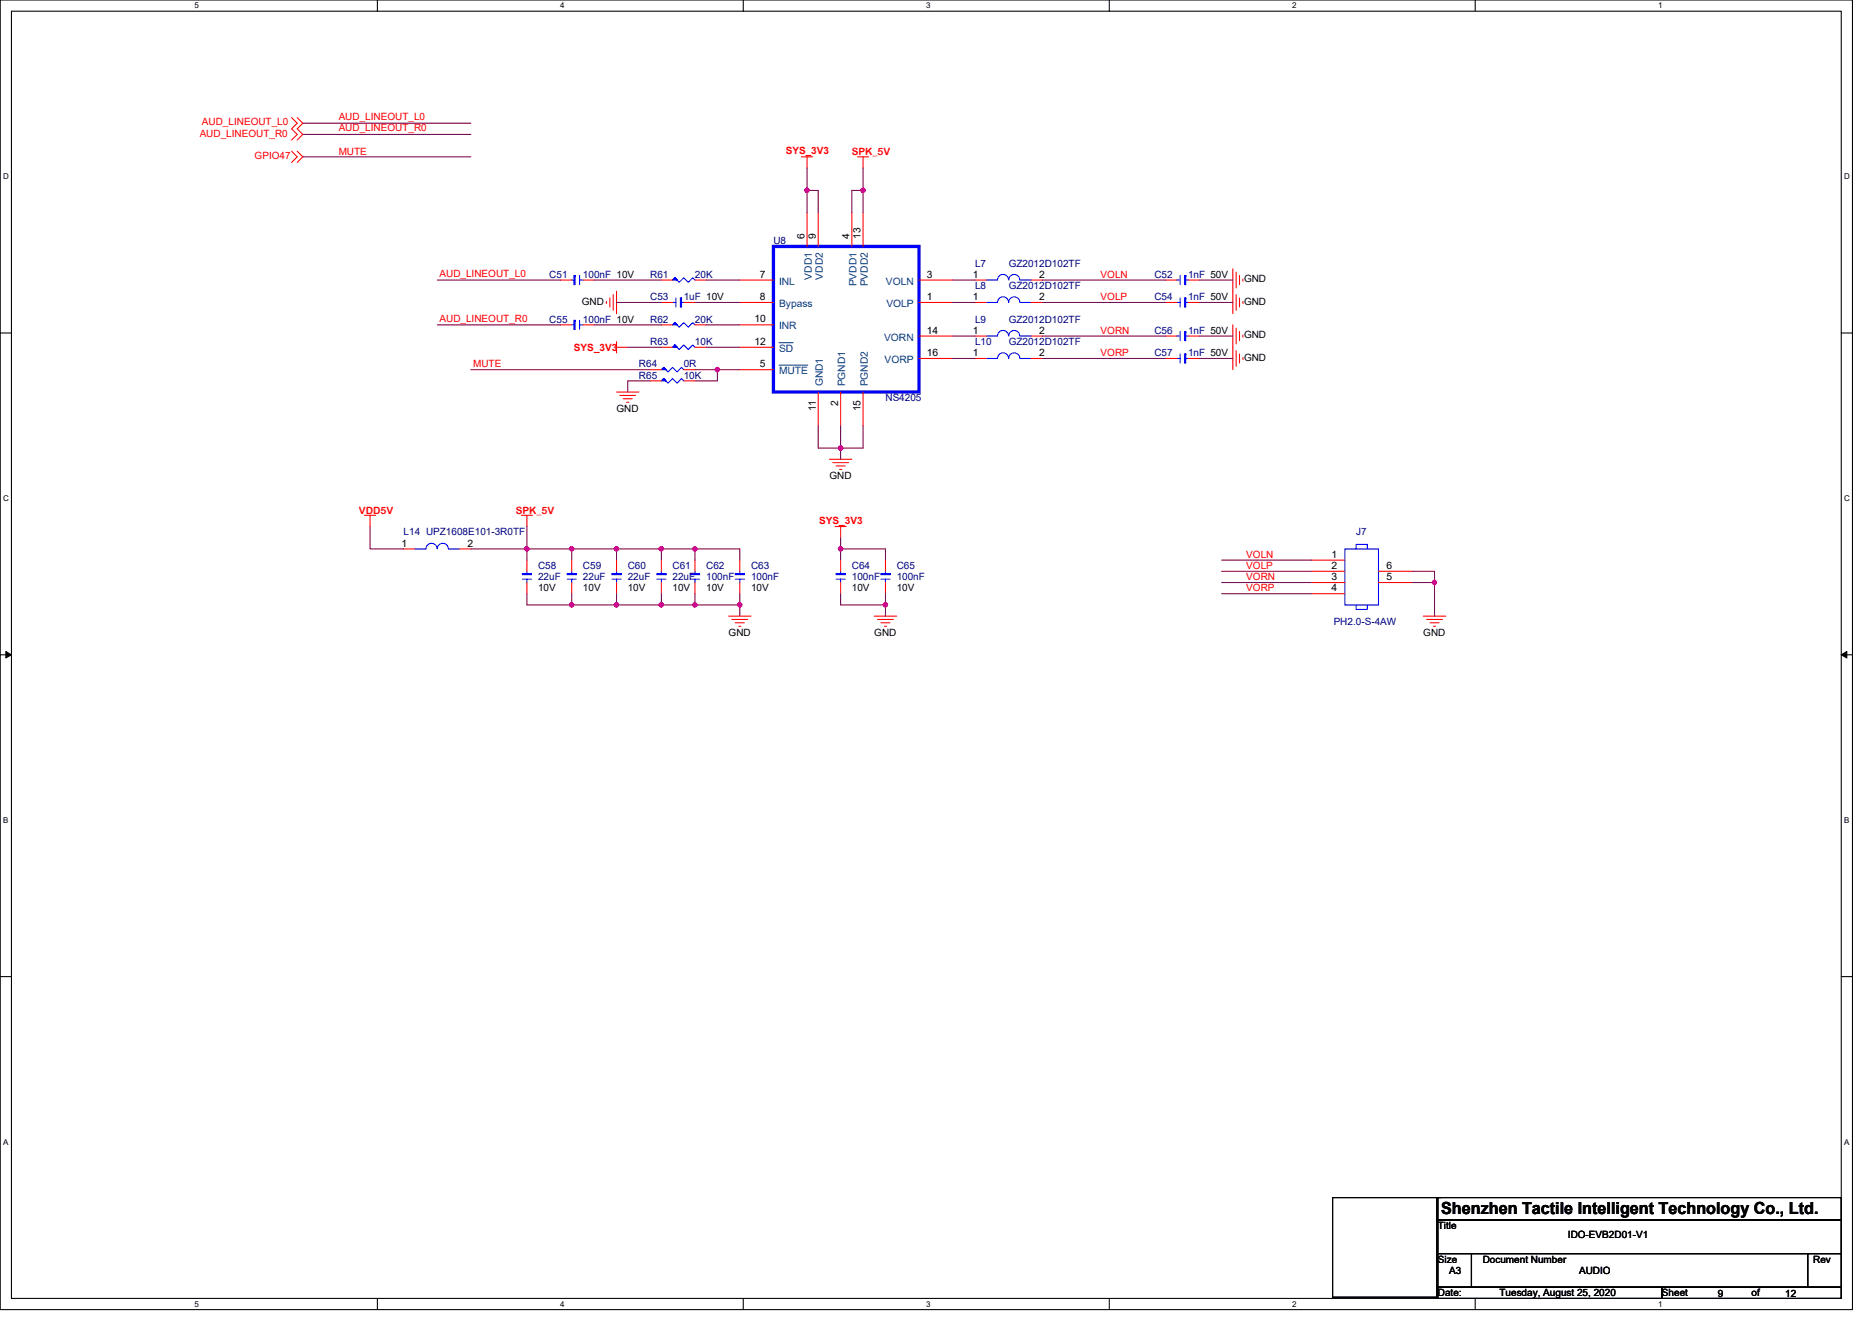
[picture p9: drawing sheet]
<svg xmlns="http://www.w3.org/2000/svg" width="297mm" height="210mm" viewBox="0 0 297 210" stroke-linecap="round" stroke-linejoin="round" font-family="sans-serif">
<path d="M0 0h293.9v207.9h-293.9zM1.8 1.8h290.4v204.3h-290.4z" fill="none" stroke="#000" stroke-width=".17"/>
<g fill="#fff">
<path d="M30.8 .2h.7v1.4h-.7z"/>
<path d="M30.8 206.3h.7v1.4h-.7z"/>
</g>
<path d="M59.9 0v1.8M59.9 206.1v1.8" fill="none" stroke="#000" stroke-width=".17"/>
<g fill="#fff">
<path d="M88.9 .2h.7v1.4h-.7z"/>
<path d="M88.9 206.3h.7v1.4h-.7z"/>
</g>
<path d="M117.9 0v1.8M117.9 206.1v1.8" fill="none" stroke="#000" stroke-width=".17"/>
<g fill="#fff">
<path d="M147 .2h.7v1.4h-.7z"/>
<path d="M147 206.3h.7v1.4h-.7z"/>
</g>
<path d="M176 0v1.8M176 206.1v1.8" fill="none" stroke="#000" stroke-width=".17"/>
<g fill="#fff">
<path d="M205 .2h.7v1.4h-.7z"/>
<path d="M205 206.3h.7v1.4h-.7z"/>
</g>
<path d="M234.1 0v1.8M234.1 206.1v1.8" fill="none" stroke="#000" stroke-width=".17"/>
<g fill="#fff">
<path d="M263.1 .2h.7v1.4h-.7z"/>
<path d="M263.1 206.3h.7v1.4h-.7z"/>
<path d="M.5 27.3h.9v1.4h-.9z"/>
<path d="M292.6 27.3h.9v1.4h-.9z"/>
<path d="M.5 78.4h.9v1.4h-.9z"/>
<path d="M292.6 78.4h.9v1.4h-.9z"/>
</g>
<path d="M0 52.9h1.8M292.2 52.9h1.7" fill="none" stroke="#000" stroke-width=".17"/>
<g fill="#fff">
<path d="M.5 129.5h.8v1.4h-.8z"/>
<path d="M292.6 129.5h.9v1.4h-.9z"/>
</g>
<path d="M0 103.9h1.8M292.2 103.9h1.7" fill="none" stroke="#000" stroke-width=".17"/>
<path d="M.9 103.4l.9 .5-.9 .5zM292.2 103.9l.8-.5v1z" fill="#000" stroke="#000" stroke-width=".16"/>
<g fill="#fff">
<path d="M.5 180.5h.8v1.4h-.8z"/>
<path d="M292.6 180.5h.9v1.4h-.9z"/>
</g>
<path d="M0 155h1.8M292.2 155h1.7M211.5 190.1h16.5v15.8h-16.5zM228.2 190.1h64v3.5h-64zM228.2 193.6h64v5.4h-64zM228.2 199h5.3v5.3h-5.3zM228.2 190.1h.5M233.5 199h53.3v5.3h-53.3zM286.8 199h5.4v5.3h-5.4zM228.2 204.3h35.5v1.8h-35.5zM263.7 204.3h28.5v1.8h-28.5z" fill="none" stroke="#000" stroke-width=".17"/>
<g fill="none" stroke="#f00" stroke-width=".17">
<path d="M46.3 18.7l.9 .9-.9 .8 .9 .9-.9 .9M47.2 18.7l.8 .9-.8 .8 .8 .9-.8 .9M46.3 24l.9 .9-.9 .9M47.2 24l.8 .9-.8 .9M127.2 24.9h1.7M128.1 24.9v1.8M128.1 33.8v5.3M129.8 33.8v5.3M135.2 33.8v5.3M136.1 24.9h1.7M136.9 24.9v1.8M136.9 33.8v5.3"/>
<path d="M88.9 51.6h1.8M88.9 44.4h1.8M92.5 51.6h1.8M92.5 44.4h1.8M96.2 47.8v.4M96.8 47.3v1.4M97.3 46.8v2.5M97.8 55.1h1.8M97.8 54.2v1.8M97.8 46.2v3.6M103.2 58.7h1.7M104.9 44.4h1.8"/>
<path d="M104.9 48h1.8M104.9 51.6h1.8M104.9 55.1h1.8M108.5 58.7h1.8M108.5 48h1.8M110.3 44.4h1.8M110.3 51.6h1.8M110.3 55.1h1.8M117.4 44.4h5.3M117.4 48h5.3M117.4 58.7h5.3M117.4 51.6h5.3"/>
<path d="M117.4 55.1h5.3M145.8 56.9h5.4M145.8 53.3h5.4M145.8 48h5.4M145.8 44.4h5.4M154.7 48h1.8M154.7 53.3h1.8M154.7 44.4h1.8M154.7 56.9h1.8M163.6 48h1.8M163.6 53.3h1.8M163.6 44.4h1.8"/>
<path d="M163.6 56.9h1.8M185 56.9h1.7M185 44.4h1.7M185 53.3h1.7M185 48h1.7M188.5 56.9h1.8M188.5 44.4h1.8M188.5 53.3h1.8M188.5 48h1.8M195.6 42.7v7.1M195.6 51.6v7.1M196.1 43.2v2.5"/>
<path d="M196.1 46.8v2.5M196.1 52.1v2.5M196.1 55.6v2.5M196.7 43.7v1.5M196.7 47.3v1.4M196.7 52.6v1.5M196.7 56.2v1.4M197.2 44.3v.3M197.2 47.8v.4M197.2 53.2v.3M197.2 56.7v.4M97.8 62.2h3.6"/>
<path d="M98.4 62.8h2.5M98.9 63.3h1.4M99.4 63.8h.4M103.2 60.5h1.7M108.5 60.5h1.8M129.8 62.2v5.4M131.6 72.9h3.6M132.1 73.4h2.5M132.7 74h1.4M133.2 74.5h.4M133.4 62.2v5.4M136.9 62.2v5.4"/>
<path d="M57.8 81.8h1.8M58.7 81.8v1.8M64 87.1h1.8M72.9 87.1h1.8M82.7 81.8h1.8M83.6 81.8v1.8M83.6 88.9v1.8M83.6 92.5v1.7M90.7 88.9v1.8M90.7 92.5v1.7M97.8 88.9v1.8M97.8 92.5v1.7"/>
<path d="M104.9 88.9v1.8M104.9 92.5v1.7M110.3 88.9v1.8M110.3 92.5v1.7M115.6 97.8h3.6M116.1 98.3h2.5M116.7 98.8h1.4M117.2 99.4h.4M117.4 88.9v1.8M117.4 92.5v1.7M132.5 83.6h1.8M133.4 83.6v1.7"/>
<path d="M133.4 88.9v1.8M133.4 92.5v1.7M138.7 97.8h3.6M139.3 98.3h2.4M139.8 98.8h1.4M140.3 99.4h.4M140.5 88.9v1.8M140.5 92.5v1.7M208.1 88.9h5.3M208.1 90.7h5.3M208.1 92.5h5.3M208.1 94.2h5.3"/>
<path d="M218.7 92.5h5.4M218.7 90.7h5.4M225.8 97.8h3.6M226.4 98.3h2.5M226.9 98.8h1.4M227.5 99.4h.3"/>
</g>
<g fill="none" stroke="#00f" stroke-width=".17">
<path d="M90.7 51.6h.4M90.7 44.4h.4M92 51.6h.5M92 50.8v1.5M92 44.4h.5M92 43.7v1.5M104.9 58.7l.4-.4 .7 .7 .7-.7 .7 .7 .7-.7 .4 .4M106.7 44.4l.4-.3 .7 .7 .7-.7 .7 .7 .7-.7 .4 .3M106.7 48h.5M106.7 51.6l.4-.4 .7 .7 .7-.7 .7 .7 .7-.7 .4 .4M106.7 55.1l.4-.3 .7 .7 .7-.7 .7 .7 .7-.7 .4 .3M107.2 47.3v1.4"/>
<path d="M108.1 48h.4M156.5 53.3h1.8M156.5 44.4h1.8M158.3 53.3a.88 .88 0 0 1 .9-.8 .88 .88 0 0 1 .8 .8M158.3 44.4a.88 .88 0 0 1 .9-.8 .88 .88 0 0 1 .8 .8M160 48a.88 .88 0 0 0-.8-.9 .88 .88 0 0 0-.9 .9h-1.8M160 56.9a.88 .88 0 0 0-.8-.9 .88 .88 0 0 0-.9 .9h-1.8M160.1 48a.88 .88 0 0 1 .8-.9 .88 .88 0 0 1 .9 .9M160.1 53.3a.88 .88 0 0 1 .8-.8 .88 .88 0 0 1 .9 .8M160.1 44.4a.88 .88 0 0 1 .8-.8 .88 .88 0 0 1 .9 .8M160.1 56.9a.88 .88 0 0 1 .8-.9 .88 .88 0 0 1 .9 .9M161.8 48h1.8"/>
<path d="M161.8 53.3h1.8M161.8 44.4h1.8M161.8 56.9h1.8M186.7 56.9h.6M186.7 44.4h.6M186.7 53.3h.6M186.7 48h.6M187.3 56.2v1.4M187.3 43.7v1.5M187.3 52.6v1.5M187.3 47.3v1.4M188.1 56.9h.4"/>
<path d="M188.1 44.4h.4M188.1 53.3h.4M188.1 48h.4M104.9 60.5l.4-.4 .7 .7 .7-.7 .7 .7 .7-.7 .4 .4M69.4 87.1a.88 .88 0 0 0-.9-.9 .88 .88 0 0 0-.9 .9h-1.8M69.4 87.1a.88 .88 0 0 1 .9-.9 .88 .88 0 0 1 .8 .9M71.2 87.1h1.7M82.9 91.9h1.4M83.6 91.9v.6M83.6 90.7v.3M90 91.9h1.4M90.7 91.9v.6"/>
<path d="M90.7 90.7v.3M97.1 91.9h1.4M97.8 91.9v.6M97.8 90.7v.3M104.2 91.9h1.5M104.9 91.9v.6M104.9 90.7v.3M109.6 91.9h1.4M110.3 91.9v.6M110.3 90.7v.3M116.7 91.9h1.4M117.4 91.9v.6"/>
<path d="M117.4 90.7v.3M132.7 91.9h1.4M133.4 91.9v.6M133.4 90.7v.3M139.8 91.9h1.4M140.5 91.9v.6M140.5 90.7v.3M213.4 87.1h5.3v8.9h-5.3zM215.2 96v.7h1.8v-.7M215.2 87.1v-.7h1.8v.7"/>
</g>
<g fill="#00f" stroke="#00f" stroke-width=".17">
<path d="M105.3 58.3l.4 .4h-.8l.4-.4 .4 .4z" fill-rule="evenodd"/>
<path d="M116.7 91v.2h1.4v-.2z" fill-rule="evenodd"/>
<path d="M188 56.2v1.4h.1v-1.4z" fill-rule="evenodd"/>
<path d="M188 43.7v1.5h.1v-1.5z" fill-rule="evenodd"/>
<path d="M139.8 91v.2h1.4v-.2z" fill-rule="evenodd"/>
<path d="M82.9 91v.2h1.4v-.2z" fill-rule="evenodd"/>
<path d="M90 91v.2h1.4v-.2z" fill-rule="evenodd"/>
<path d="M91.1 50.8v1.5h.1v-1.5z" fill-rule="evenodd"/>
<path d="M107.1 44.1l.3 .3h-.7l.4-.3 .3 .3z" fill-rule="evenodd"/>
<path d="M108 47.3v1.4h.1v-1.4z" fill-rule="evenodd"/>
<path d="M188 52.6v1.5h.1v-1.5z" fill-rule="evenodd"/>
<path d="M107.1 51.2l.3 .4h-.7l.4-.4 .3 .4z" fill-rule="evenodd"/>
<path d="M97.1 91v.2h1.4v-.2z" fill-rule="evenodd"/>
<path d="M188 47.3v1.4h.1v-1.4z" fill-rule="evenodd"/>
<path d="M91.1 43.7v1.5h.1v-1.5z" fill-rule="evenodd"/>
<path d="M109.6 91v.2h1.4v-.2z" fill-rule="evenodd"/>
<path d="M107.1 54.8l.3 .3h-.7l.4-.3 .3 .3z" fill-rule="evenodd"/>
<path d="M105.3 60.1l.4 .4h-.8l.4-.4 .4 .4z" fill-rule="evenodd"/>
<path d="M132.7 91v.2h1.4v-.2z" fill-rule="evenodd"/>
<path d="M104.2 91v.2h1.5v-.2z" fill-rule="evenodd"/>
</g>
<path d="M122.7 39.1h23.1v23.1h-23.1z" fill="none" stroke="#00f" stroke-width=".53"/>
<path d="M123.6 58h4.6M123.6 54.4h2.3" fill="none" stroke="#004080" stroke-width=".16"/>
<g fill="none" stroke="#800040" stroke-width=".17">
<path d="M48 19.6h26.7M48 24.9h26.7M48 21.3h26.7M128.1 30.2v3.6M128.1 30.2h1.7v3.6M128.1 26.7v3.5M136.9 26.7v3.5M136.9 30.2h-1.7v3.6M136.9 30.2v3.6M69.4 44.4h19.5M69.4 51.6h19.5M74.7 58.7h28.5"/>
<path d="M94.3 44.4h10.6M94.3 51.6h10.6M97.8 48h7.1M99.6 55.1h5.3M110.3 58.7h3.5M110.3 48h7.1M112.1 44.4h5.3M112.1 51.6h5.3M112.1 55.1h5.3M113.8 58.7h3.6M113.8 58.7v1.8h-3.5M151.2 53.3h3.5"/>
<path d="M151.2 56.9h3.5M151.2 48h3.5M151.2 44.4h3.5M165.4 53.3h19.6M165.4 44.4h19.6M165.4 48h19.6M165.4 56.9h19.6M190.3 44.4h5.3M190.3 48h5.3M190.3 53.3h5.3M190.3 56.9h5.3M103.2 60.5h-3.6v1.7"/>
<path d="M129.8 67.6v3.5h3.6M133.4 67.6v3.5M133.4 71.1v1.8M136.9 67.6v3.5h-3.5M58.7 83.6v3.5h5.3M74.7 87.1h8.9M83.6 94.2v1.8h7.1M83.6 83.6v3.5M83.6 87.1h7.1M83.6 87.1v1.8M90.7 87.1v1.8M90.7 94.2v1.8"/>
<path d="M90.7 87.1h7.1M90.7 96h7.1M97.8 87.1v1.8M97.8 94.2v1.8M97.8 87.1h7.1M97.8 96h7.1M104.9 87.1h5.4M104.9 96h5.4M104.9 87.1v1.8M104.9 94.2v1.8M110.3 94.2v1.8M110.3 96h7.1"/>
<path d="M110.3 87.1v1.8M110.3 87.1h7.1v1.8M117.4 94.2v1.8M117.4 96v1.8M133.4 94.2v1.8h7.1M133.4 85.3v1.8M133.4 87.1v1.8M133.4 87.1h7.1v1.8M140.5 94.2v1.8M140.5 96v1.8M193.8 88.9h14.3M193.8 90.7h14.3"/>
<path d="M193.8 92.5h14.3M193.8 94.2h14.3M224.1 90.7h3.5v1.8h-3.5M227.6 92.5v5.3"/>
</g>
<g fill="#f0f" stroke="#f0f" stroke-width=".17">
<circle cx="113.8" cy="58.7" r=".35"/>
<circle cx="128" cy="30.2" r=".35"/>
<circle cx="136.9" cy="30.2" r=".35"/>
<circle cx="133.4" cy="71.1" r=".35"/>
<circle cx="110.3" cy="87.1" r=".35"/>
<circle cx="104.9" cy="87.1" r=".35"/>
<circle cx="97.8" cy="87.1" r=".35"/>
<circle cx="90.7" cy="87.1" r=".35"/>
<circle cx="117.4" cy="96" r=".35"/>
<circle cx="110.3" cy="96" r=".35"/>
<circle cx="104.9" cy="96" r=".35"/>
<circle cx="97.8" cy="96" r=".35"/>
<circle cx="90.7" cy="96" r=".35"/>
<circle cx="133.4" cy="87.1" r=".35"/>
<circle cx="140.5" cy="96" r=".35"/>
<circle cx="227.6" cy="92.4" r=".35"/>
<circle cx="83.6" cy="87.1" r=".35"/>
</g>
<text font-size="2.6" x="228.7" y="192.7">Shenzhen Tactile Intelligent Technology Co., Ltd.</text>
<g font-size="1.6" fill="#f00">
<text x="31.7" y="21.7">AUD_LINEOUT_R0</text>
<text x="32" y="19.9">AUD_LINEOUT_L0</text>
<text x="53.7" y="19.1">AUD_LINEOUT_L0</text>
<text x="53.7" y="20.9">AUD_LINEOUT_R0</text>
<text x="40.4" y="25.3">GPIO47</text>
<text x="53.7" y="24.5">MUTE</text>
<text x="124.7" y="24.4">SYS_3V3</text>
<text x="135.2" y="24.6">SPK_5V</text>
<text x="69.7" y="44">AUD_LINEOUT_L0</text>
<text x="174.6" y="44.1">VOLN</text>
<text x="174.6" y="47.6">VOLP</text>
<text x="69.7" y="51.1">AUD_LINEOUT_R0</text>
<text x="174.6" y="53">VORN</text>
<text x="75.1" y="58.3">MUTE</text>
<text x="91.1" y="55.7">SYS_3V3</text>
<text x="174.6" y="56.5">VORP</text>
<text x="56.9" y="81.5">VDD5V</text>
<text x="81.8" y="81.5">SPK_5V</text>
<text x="130" y="83.1">SYS_3V3</text>
<text x="197.8" y="88.5">VOLN</text>
<text x="197.8" y="90.3">VOLP</text>
<text x="197.8" y="92.1">VORN</text>
<text x="197.8" y="93.9">VORP</text>
</g>
<g font-size="1.6" fill="#000080">
<text x="122.7" y="38.8">U8</text>
<text x="87.2" y="44.1">C51</text>
<text x="92.5" y="44.1">100nF 10V</text>
<text x="103.2" y="44.1">R61</text>
<text x="103.2" y="47.6">C53</text>
<text x="108.5" y="47.6">1uF 10V</text>
<text x="110.3" y="44.1">20K</text>
<text x="154.7" y="45.9">L8</text>
<text x="154.7" y="42.3">L7</text>
<text x="160.1" y="45.9">GZ2012D102TF</text>
<text x="160.1" y="42.3">GZ2012D102TF</text>
<text x="183.2" y="44.1">C52</text>
<text x="183.2" y="47.6">C54</text>
<text x="188.5" y="44.1">1nF 50V</text>
<text x="188.5" y="47.6">1nF 50V</text>
<text x="87.2" y="51.2">C55</text>
<text x="92.5" y="51.2">100nF 10V</text>
<text x="103.2" y="51.2">R62</text>
<text x="110.3" y="51.2">20K</text>
<text x="154.7" y="51.2">L9</text>
<text x="160.1" y="51.2">GZ2012D102TF</text>
<text x="183.2" y="53">C56</text>
<text x="188.5" y="53">1nF 50V</text>
<text x="101.4" y="58.3">R64</text>
<text x="103.2" y="54.8">R63</text>
<text x="108.5" y="58.3">0R</text>
<text x="110.3" y="54.8">10K</text>
<text x="154.7" y="54.8">L10</text>
<text x="160.1" y="54.8">GZ2012D102TF</text>
<text x="183.2" y="56.5">C57</text>
<text x="188.5" y="56.5">1nF 50V</text>
<text x="101.4" y="60.1">R65</text>
<text x="108.5" y="60.1">10K</text>
<text x="140.5" y="63.6">NS4205</text>
<text x="64" y="85">L14 UPZ1608E101-3R0TF</text>
<text x="215.2" y="85">J7</text>
<text x="85.4" y="90.3">C58</text>
<text x="85.4" y="92.1">22uF</text>
<text x="92.5" y="90.3">C59</text>
<text x="92.5" y="92.1">22uF</text>
<text x="99.6" y="90.3">C60</text>
<text x="99.6" y="92.1">22uF</text>
<text x="106.7" y="90.3">C61</text>
<text x="106.7" y="92.1">22uF</text>
<text x="112.1" y="90.3">C62</text>
<text x="112.1" y="92.1">100nF</text>
<text x="119.2" y="90.3">C63</text>
<text x="119.2" y="92.1">100nF</text>
<text x="135.2" y="90.3">C64</text>
<text x="135.2" y="92.1">100nF</text>
<text x="142.3" y="90.3">C65</text>
<text x="142.3" y="92.1">100nF</text>
<text x="211.6" y="99.2">PH2.0-S-4AW</text>
</g>
<g font-size="1.6">
<text x="127.7" y="37.9" transform="rotate(-90 127.7 37.9)">6</text>
<text x="129.5" y="37.9" transform="rotate(-90 129.5 37.9)">9</text>
<text x="134.8" y="37.9" transform="rotate(-90 134.8 37.9)">4</text>
<text x="136.6" y="37.9" transform="rotate(-90 136.6 37.9)">13</text>
<text x="120.6" y="44.1">7</text>
<text x="120.6" y="47.6">8</text>
<text x="147.1" y="44.1">3</text>
<text x="147.1" y="47.6">1</text>
<text x="154.4" y="47.6">1</text>
<text x="154.4" y="44.1">1</text>
<text x="164.9" y="47.6">2</text>
<text x="164.9" y="44.1">2</text>
<text x="197.4" y="44.8">GND</text>
<text x="92.3" y="48.4">GND</text>
<text x="119.7" y="51.2">10</text>
<text x="147.1" y="53">14</text>
<text x="154.4" y="53">1</text>
<text x="164.9" y="53">2</text>
<text x="197.4" y="48.4">GND</text>
<text x="197.4" y="53.7">GND</text>
<text x="119.7" y="54.7">12</text>
<text x="120.6" y="58.3">5</text>
<text x="147.1" y="56.5">16</text>
<text x="154.4" y="56.5">1</text>
<text x="164.9" y="56.5">2</text>
<text x="197.4" y="57.3">GND</text>
<text x="97.8" y="65.4">GND</text>
<text x="129.5" y="65.3" transform="rotate(-90 129.5 65.3)">11</text>
<text x="133" y="64.4" transform="rotate(-90 133 64.4)">2</text>
<text x="136.6" y="65.3" transform="rotate(-90 136.6 65.3)">15</text>
<text x="131.6" y="76.1">GND</text>
<text x="63.7" y="86.7">1</text>
<text x="74.2" y="86.7">2</text>
<text x="211.3" y="88.5">1</text>
<text x="85.4" y="93.9">10V</text>
<text x="92.5" y="93.9">10V</text>
<text x="99.6" y="93.9">10V</text>
<text x="106.7" y="93.9">10V</text>
<text x="112.1" y="93.9">10V</text>
<text x="119.2" y="93.9">10V</text>
<text x="135.2" y="93.9">10V</text>
<text x="142.3" y="93.9">10V</text>
<text x="211.3" y="90.3">2</text>
<text x="211.3" y="92.1">3</text>
<text x="211.3" y="93.9">4</text>
<text x="220" y="92.1">5</text>
<text x="220" y="90.3">6</text>
<text x="115.6" y="101">GND</text>
<text x="138.7" y="101">GND</text>
<text x="225.8" y="101">GND</text>
<text x="228.2" y="195.1">Title</text>
<text x="248.8" y="196.5">IDO-EVB2D01-V1</text>
<text x="228.2" y="200.4">Size</text>
<text x="229.9" y="202.2">A3</text>
<text x="235.3" y="200.4">Document Number</text>
<text x="250.6" y="202.2">AUDIO</text>
<text x="287.7" y="200.4">Rev</text>
<text x="228.2" y="205.7">Date:</text>
<text x="237.9" y="205.7">Tuesday, August 25, 2020</text>
<text x="263.7" y="205.7">Sheet</text>
<text x="272.6" y="205.9">9</text>
<text x="277.9" y="205.7">of</text>
<text x="283.3" y="205.9">12</text>
</g>
<g font-size="1.6" fill="#004080">
<text x="123.6" y="45.2">INL</text>
<text x="128.8" y="44.4" transform="rotate(-90 128.8 44.4)">VDD1</text>
<text x="130.6" y="44.4" transform="rotate(-90 130.6 44.4)">VDD2</text>
<text x="135.9" y="45.4" transform="rotate(-90 135.9 45.4)">PVDD1</text>
<text x="137.7" y="45.4" transform="rotate(-90 137.7 45.4)">PVDD2</text>
<text x="140.6" y="45.2">VOLN</text>
<text x="123.6" y="48.7">Bypass</text>
<text x="123.6" y="52.3">INR</text>
<text x="140.6" y="48.7">VOLP</text>
<text x="123.6" y="59.4">MUTE</text>
<text x="123.6" y="55.8">SD</text>
<text x="140.3" y="54.1">VORN</text>
<text x="140.4" y="57.6">VORP</text>
<text x="130.6" y="61.3" transform="rotate(-90 130.6 61.3)">GND1</text>
<text x="134.1" y="61.3" transform="rotate(-90 134.1 61.3)">PGND1</text>
<text x="137.7" y="61.3" transform="rotate(-90 137.7 61.3)">PGND2</text>
</g>
<g font-size="1.3">
<text x="30.8" y="1.3">5</text>
<text x="88.9" y="1.3">4</text>
<text x="147" y="1.3">3</text>
<text x="205" y="1.3">2</text>
<text x="263.1" y="1.3">1</text>
<text x=".5" y="28.4">D</text>
<text x="292.6" y="28.4">D</text>
<text x=".5" y="79.5">C</text>
<text x="292.6" y="79.5">C</text>
<text x=".5" y="130.6">B</text>
<text x="292.6" y="130.6">B</text>
<text x=".5" y="181.7">A</text>
<text x="292.6" y="181.7">A</text>
<text x="30.8" y="207.4">5</text>
<text x="88.9" y="207.4">4</text>
<text x="147" y="207.4">3</text>
<text x="205" y="207.4">2</text>
<text x="263.1" y="207.4">1</text>
</g>
</svg>
